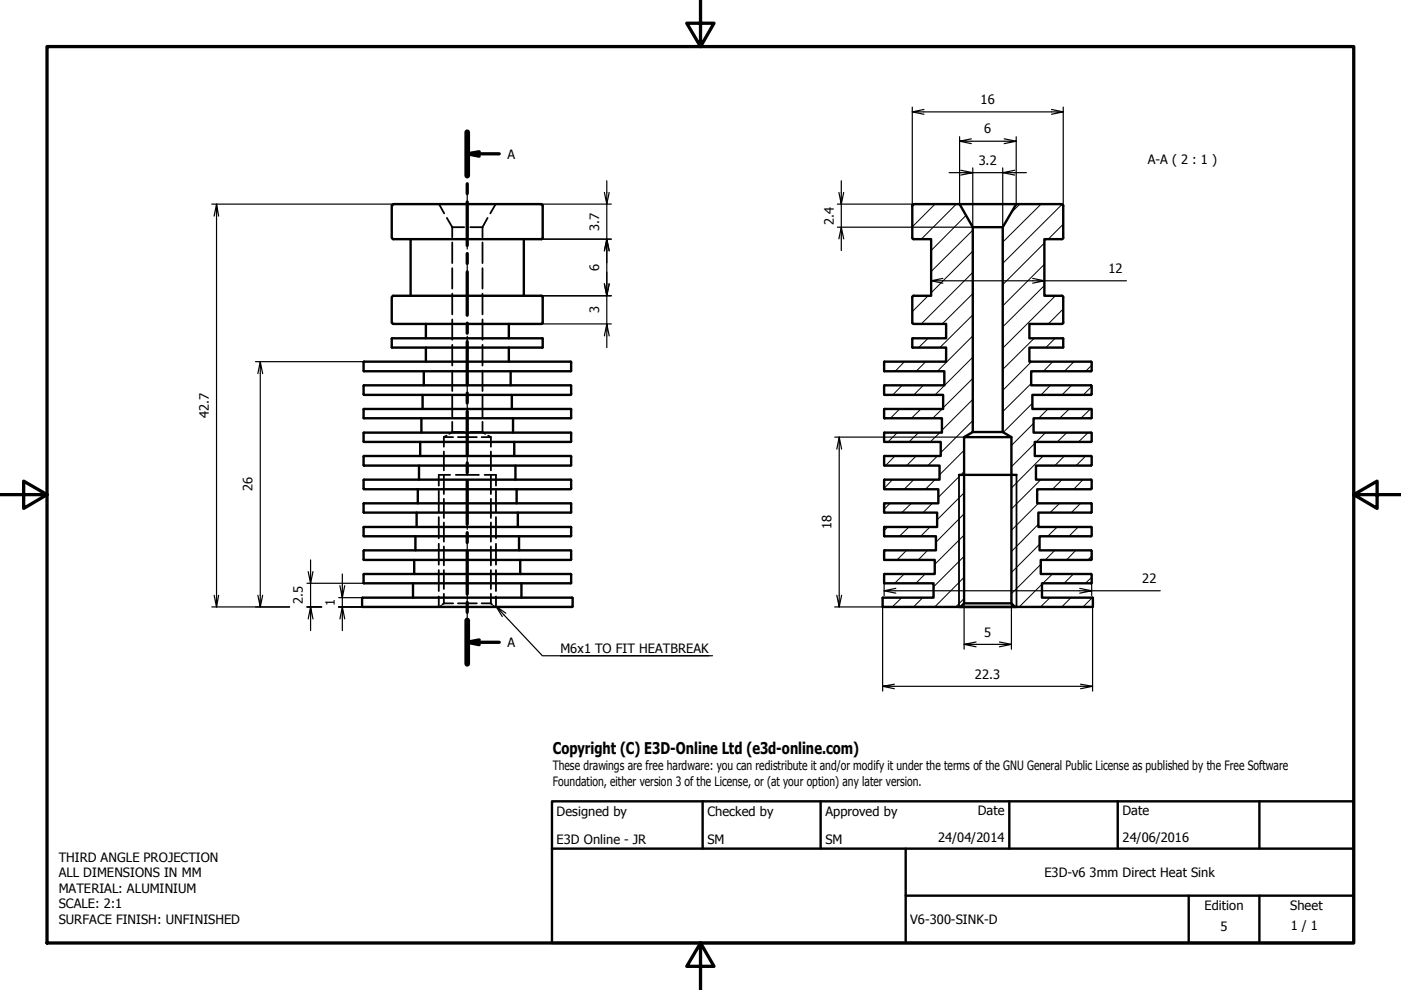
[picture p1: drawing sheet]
<svg xmlns="http://www.w3.org/2000/svg" width="297mm" height="210mm" viewBox="0 0 297 210" stroke-linecap="round" stroke-linejoin="round" font-family="sans-serif">
<!-- layer: Visible (ISO) -->
<g fill="none" stroke="#000" stroke-width=".51">
<path d="M83.1 43.6v6.8M83.1 50.4l.3 .3M83.4 50.7h31.4M83.4 43.3h31.4M83.4 43.3l-.3 .3M87.1 50.7v12M111.1 50.7v12M114.8 43.3l.3 .3M115.1 43.6v6.8l-.3 .3M193.4 43.6l.1 7 .2 .1h3.7v12h-3.7l-.3 .3M193.7 43.3l-.3 .3M193.7 43.3h9.8l2.7 4.9v43.4l-1.8 1.1v35.2l-.8 .8-16.5-.1"/>
<path d="M203.5 43.3h12M206.2 48.2h6.4M225.1 43.3h-9.6l-2.9 4.9v43.4l1.8 1.1v35.2l.8 .8 16.5-.1M225.1 50.7h-3.7v12h3.7M225.1 43.3l.3 .3M225.4 43.6v6.8l-.3 .3M77.1 76.8l.1 1.9h43.8M83.1 71.8l.1 1.9h31.8M83.1 63v5.4M83.1 68.4l.3 .3M83.4 68.7h31.4M83.4 62.7h31.4"/>
<path d="M83.4 62.7l-.3 .3M89.9 78.7v3M90.3 68.7v3M90.3 73.7v3M107.9 68.7v3M107.9 73.7v3M108.3 78.7v3M114.8 62.7l.3 .3M115 71.7l.1 .1M115 71.7l-31.9 .1M115.1 71.8l-.1 1.9M115.1 63v5.4"/>
<path d="M115.1 68.4l-.3 .3M121 76.7l-43.9 .1M121 76.7l.1 .1M121.1 76.8l-.1 1.9M187.5 76.8v1.9h12.7v3l-12.7 .1M193.4 68.4l.3 .3h6.9v3h-7.1M193.4 71.8l.1 1.9M193.4 63v5.4M193.5 71.7l-.1 .1M193.5 73.7h7.1v3l-13.1 .1M225.1 68.7h-6.9v3l7.2 .1M225.1 62.7l.3 .3"/>
<path d="M225.4 71.8v1.8l-.1 .1h-7.1v3l13.2 .1M225.4 63v5.4M225.4 68.4l-.3 .3M231.4 78.6l-12.8 .1v3l12.8 .1M231.5 76.8v1.8M77.1 81.8l.1 1.9M77.1 86.8v1.8M77.1 98.6l43.9 .1M77.1 93.6l43.9 .1M77.1 88.6l43.9 .1M77.2 83.7h43.8M88.8 98.7v3"/>
<path d="M89.1 93.7v3M89.3 88.7v3M89.6 83.7v3M108.5 83.7v3M108.8 88.7v3M109 93.7v3M109.3 98.7v3M121 96.7h-43.8l-.1 1.9M121 91.7h-43.8l-.1 1.9M121 86.7l-43.9 .1M121 81.7l-43.9 .1M121 96.7l.1 1.9"/>
<path d="M121 91.7l.1 1.9M121 86.7l.1 .1M121 81.7l.1 .1M121.1 98.6l-.1 .1M121.1 93.6l-.1 .1M121.1 88.6l-.1 .1M121.1 81.8l-.1 1.9M121.1 86.8v1.8M187.5 81.8v1.9M187.5 86.8v1.8M187.5 88.6l12.2 .1v3h-12.2v1.9M187.5 93.6l12 .1v3h-12v1.9"/>
<path d="M187.5 98.6l11.7 .1v3l-11.7 .1M187.5 83.7h12.5v3l-12.5 .1M204.4 92.7h10M206.2 91.6h6.4M231.3 83.7h-12.4v3l12.5 .1M231.4 98.6l-11.8 .1v3l11.8 .1M231.4 93.6l-12 .1v3l12 .1M231.4 88.6l-12.3 .1v3l12.3 .1M231.4 83.6l-.1 .1M231.5 81.8v1.8M231.5 86.8v1.8M231.5 91.8v1.8"/>
<path d="M231.5 96.8v1.8M77.1 111.8l.1 1.9h43.8M77.1 101.8v1.8M77.1 116.8v1.8M77.1 118.6l43.9 .1M77.1 103.6l.1 .1M77.2 103.7h43.8M87.8 118.7v3M88.1 113.7v3M88.3 108.7v3M88.6 103.7v3M109.5 103.7v3"/>
<path d="M109.8 108.7v3M110 113.7v3M110.3 118.7v3M121 116.7l-43.9 .1M121 111.7l-43.9 .1M121 106.7l-43.9 .1 .1 1.9h43.8M121 101.7l-43.9 .1M121 116.7l.1 .1M121 111.7l.1 .1M121 106.7v2M121 101.7l.1 .1M121.1 118.6l-.1 .1"/>
<path d="M121.1 103.6l-.1 .1M121.1 111.8l-.1 1.9M121.1 101.8v1.8M121.1 116.8v1.8M187.5 111.8v1.9h10.9v3l-10.9 .1M187.5 101.8v1.8M187.5 116.8v1.8M187.5 103.6v.1M187.5 118.6l10.7 .1v3h-10.7v1.9M187.5 103.7h11.4v3h-11.4v2h11.2v3l-11.2 .1M203.3 100.7h12.2M231.3 103.7h-11.4v3l11.5 .1"/>
<path d="M231.4 118.6l-10.7 .1v3l10.7 .1M231.4 113.6l-11 .1v3l11 .1M231.4 108.6l-11.2 .1v3l11.2 .1M231.4 103.6l-.1 .1M231.5 101.8v1.8M231.5 106.8v1.8M231.5 111.8v1.8M231.5 116.8v1.8M76.8 128.6l.1 .1M76.9 126.7l-.1 1.9M76.9 126.7l44.4 .1M77.1 123.6l43.9 .1"/>
<path d="M87.6 123.7v3M110.6 123.7v3M121 121.7h-43.8l-.1 1.9M121 121.7l.1 1.9M121.1 123.6l-.1 .1M121.3 128.6l-44.4 .1M121.4 126.8v1.8M187.5 123.6l10.4 .1v3h-10.7l-.1 1.9M203.3 128.7h12.2M204.4 127.9h10M231.4 123.6l-10.5 .1v3h10.7l.1 1.9M231.5 121.8v1.8"/>
</g>
<!-- layer: Hidden (ISO) -->
<g fill="none" stroke="#000" stroke-width=".38">
<path d="M93.1 43.3l1.1 1.9M94.7 46.2l1.2 2M95.9 48.2h2.5M95.9 48.2v2.1M95.9 51.4v4.4M95.9 56.9v4.3M99.7 48.2h2.6M102.3 48.2v2.1M102.3 51.4v4.4M102.3 56.9v4.3M103.4 46.2l-1.1 2M105.1 43.3l-1.2 1.9"/>
<path d="M95.9 62.3v4.3M95.9 67.7v4.3M95.9 73.1v4.4M95.9 78.6v4.3M102.3 62.3v4.3M102.3 67.7v4.3M102.3 73.1v4.4M102.3 78.6v4.3M94.1 92.7h2M94.1 92.7v2M94.1 95.7v4M94.7 92.4l-.6 .3"/>
<path d="M95.9 91.6h2.5M95.9 84v4.4M95.9 89.4v2.2M95.9 91.6l-.7 .4M97.1 92.7h4M99.7 91.6h2.6M102.1 92.7h2M102.3 84v4.4M102.3 89.4v2.2M102.3 91.6l.6 .4M103.5 92.4l.6 .3M104.1 92.7v2"/>
<path d="M104.1 95.7v4M93 104v4.6M93 109.6v4.5M93 115.3v4.4M94.1 100.7v4M94.1 105.8v4M94.1 110.8v4M94.1 115.9v4M95.4 100.7h-2.4v2.3M96.6 100.7h4.9M102.7 100.7h2.5v2.3M104.1 100.7v4"/>
<path d="M104.1 105.8v4M104.1 110.8v4M104.1 115.9v4M105.2 104v4.6M105.2 109.6v4.5M105.2 115.3v4.4M93 120.9v4.4M93 126.5v2.2M93.5 128.4l-.2 .3M94.1 127.9h2M94.1 127.9l-.3 .3M94.1 120.9v4"/>
<path d="M94.1 125.9v2M97.1 127.9h4M102.1 127.9h2l.2 .3M104.1 120.9v4M104.1 125.9v2M104.6 128.4l.3 .3M105.2 120.9v4.4M105.2 126.5v2.2"/>
</g>
<!-- layer: Visible Narrow (ISO) -->
<path d="M203.3 100.7v28M215.5 100.7v28" fill="none" stroke="#000" stroke-width=".38"/>
<!-- layer: Section Line (ISO) -->
<g fill="none" stroke="#000" stroke-width=".7">
<path d="M99.1 28v9.2M99.1 39v2.1M99.1 32.6l2.5 .5M101.6 32.2l-2.5 .4h6.8M99.1 42.8v9.2M99.1 53.8v2.1M99.1 57.6v9.2M99.1 68.6v2M99.1 72.4v9.2M99.1 83.3v2.1M99.1 87.2v9.2M99.1 98.1v2.1"/>
<path d="M99.1 102v9.2M99.1 112.9v2.1M99.1 116.8v9.2M99.1 127.7v2.1M99.1 131.5v9.3M99.1 136.2l2.5 .5M101.6 135.7l-2.5 .5h6.8"/>
</g>
<path d="M99.1 28v9.2M99.1 131.5v9.3" fill="none" stroke="#000" stroke-width="1.2"/>
<!-- layer: Border (ISO) -->
<path d="M148.5 -.1v10l-2.9-5h5.8l-2.9 5M10 9.9h277v190h-277zM0 104.9h10l-5-2.9v5.8l5-2.9M287 104.9l5 2.9v-5.8l-5 2.9h10M148.5 199.9l2.9 5h-5.8l2.9-5v10" fill="none" stroke="#000" stroke-width=".7"/>
<!-- layer: Hatch (ISO) -->
<g fill="none" stroke="#000" stroke-width=".21">
<path d="M193.7 43.3l-.3 .4M198.2 43.3l-4.8 4.8M202.8 43.3l-7.5 7.4M204.8 45.7l-7.4 7.4M206.2 57.8l-10.9 10.9M206.2 53.2l-8.8 8.9M206.2 48.8l-8.8 8.8M216.2 43.3l-1.8 1.8M220.7 43.3l-8.1 8M221.4 56l-8.8 8.9M221.4 51.5l-8.8 8.9M225.2 43.3l-12.6 12.6"/>
<path d="M225.4 47.5l-3.2 3.2M191.8 76.7l-2 2M196.3 76.7l-2.1 2M196.8 71.7l-2 2M196.8 62.7l-3.4 3.4M206.2 75.7l-8 8M206.2 71.2l-7.4 7.5M206.2 66.8l-6.9 6.9M206.2 62.3l-6.4 6.4M218.7 76.7l-6.1 6.1M219.3 71.7l-6.7 6.6M221.4 60.6l-8.8 8.7"/>
<path d="M223.2 76.7l-2 2M223.7 71.7l-2 2M223.8 62.7l-11.2 11.1M225.4 65.5l-3.2 3.2M227.7 76.7l-2 2M231.5 77.4l-1.3 1.3M189.7 96.7l-1.9 2M190.2 91.7l-1.9 2M190.8 86.7l-2 2M191.3 81.7l-2 2M194.2 96.7l-2 2M194.8 91.7l-2.1 2"/>
<path d="M195.3 86.7l-2.1 2M195.8 81.7l-2.1 2M198.8 96.7l-2.1 2M199.3 91.7l-2.1 2M199.8 86.7l-2.1 2M204.4 100l-5.5 5.4M204.4 95.5l-5.2 5.2M206.2 89.2l-6.7 6.8M206.2 84.7l-6.5 6.5M206.2 80.2l-6.2 6.3M218.6 81.3l-6 6M218.9 85.5l-6.2 6.2"/>
<path d="M219.1 89.8l-4.7 4.7M219.4 94l-5 5M221.2 96.7l-6.8 6.8M221.7 91.7l-2 2M222.2 86.7l-2 2M222.7 81.7l-2 2M225.7 96.7l-2.1 2M226.2 91.7l-2 2M226.7 86.7l-2 2M227.2 81.7l-2 2M230.2 96.7l-2 2M230.7 91.7l-2 2"/>
<path d="M231.2 86.7l-2 2M231.5 82l-1.8 1.7M187.7 116.7l-.2 .3M188.2 111.7l-.7 .8M188.7 106.7l-1.2 1.3M189.2 101.7l-1.7 1.8M192.2 116.7l-2 2M192.7 111.7l-2 2M193.2 106.7l-2 2M193.7 101.7l-2 2M196.7 116.7l-2 2M197.2 111.7l-2 2"/>
<path d="M197.7 106.7l-2 2M198.2 101.7l-2 2M204.4 118l-6.5 6.4M204.4 113.4l-6.2 6.3M204.4 108.9l-6 6.1M204.4 104.5l-5.7 5.7M220.2 111.2l-5.8 5.7M220.2 106.7l-5.8 5.7M220.4 115.4l-6 6M220.7 101.7l-6.3 6.2M220.7 119.7l-6.3 6.2M223.6 116.7l-2 2"/>
<path d="M224.2 111.7l-2.1 2M224.7 106.7l-2.1 2M225.2 101.7l-2.1 2M228.1 116.7l-2 2M228.6 111.7l-2 2M229.1 106.7l-2 2M229.6 101.7l-2 2M231.5 117.9l-.9 .8M231.5 113.4l-.4 .3M191.2 126.7l-2 2M191.7 121.7l-2 2M195.6 126.7l-1.9 2"/>
<path d="M196.2 121.7l-2 2M204.4 126.9l-1.8 1.8M204.4 122.4l-6.2 6.3M220.9 123.9l-4.8 4.8M222.6 126.7l-2 2M223.1 121.7l-2 2M227.1 126.7l-2 2M227.6 121.7l-2 2M231.5 122.4l-1.4 1.3M231.6 126.7l-2 2"/>
</g>
<!-- layer: Title (ISO) -->
<path d="M117 169.9h170v30h-170zM117 179.9h170M149 169.9v10M174 169.9v10M192 179.9v20M214 169.9v10M237 169.9v10M267 169.9v10M192 189.9h95M252 189.9v10M267 189.9v10" fill="none" stroke="#000" stroke-width=".51"/>
<!-- layer: Symbol (ISO) -->
<path d="M105.2 128.6l1.3 2.1M107.3 130l-2.1-1.4 9.8 10.4h36.1M118.8 139h31.5" fill="none" stroke="#000" stroke-width=".25"/>
<!-- layer: Centerline (ISO) -->
<g fill="none" stroke="#000" stroke-width=".25">
<path d="M99.1 40.8v9M99.1 51.3v1.5M99.1 54.3v4M99.1 59.8v1.4M99.1 62.8v4M99.1 68.3v1.5M99.1 71.3v4M99.1 76.7v1.6M99.1 79.8v3.9M99.1 85.3v1.5M99.1 88.2v4M99.1 93.8v1.4"/>
<path d="M99.1 96.7v4M99.1 102.2v1.5M99.1 105.3v3.9M99.1 110.7v1.5M99.1 113.7v4M99.1 119.2v1.5M99.1 122.2v9"/>
</g>
<!-- layer: Dimension (ISO) -->
<g fill="none" stroke="#000" stroke-width=".25">
<path d="M128.7 38.3v5l-.6-2.5M178.4 38.3v5l-.5-2.5M193.4 23.7l2.5 .5M193.4 22.7v20.9M195.9 23.2l-2.5 .5h32l-2.5 .5M201.2 36.6h5l-2.5 .5M203.5 29v14.3h-26M203.5 29.9l2.4 .6M203.7 36.1l2.5 .5h6.4l2.5 .5M205.9 29.4l-2.4 .5h12l-2.6 .6M206.2 35.6v12.6h-28.7M212.6 35.6v12.6"/>
<path d="M212.9 29.4l2.6 .5M215.1 36.1l-2.5 .5h5M215.5 29v14.3M222.9 23.2l2.5 .5M225.4 22.7v20.9M44.9 43.3h38.5M45.9 43.3l-.5 2.5M46.4 45.8l-.5-2.5v85.4l-.5-2.5M114.8 43.3h14.8M114.8 50.7h14.8M129.2 53.2l-.5-2.5v12l-.6-2.5M129.2 40.8l-.5 2.5v7.4l-.6 2.5"/>
<path d="M178.9 50.6l-.5-2.4v4.9M178.9 40.8l-.5 2.5v4.9l-.5 2.4M197.4 59.5l2.5 .5M199.9 59l-2.5 .5h24l-2.5 .5M218.9 59l2.5 .5h17.4M54.2 76.7h23M55.2 76.7l-.5 2.5M55.7 79.2l-.5-2.5v52l-.5-2.5M114.8 68.7h14.8M114.8 62.7h14.8M129.2 71.2l-.5-2.5v5M129.2 60.2l-.5 2.5v6l-.6 2.5"/>
<path d="M177 92.7h27.4M177.9 92.7l-.5 2.5M178.4 95.2l-.5-2.5v36l-.5-2.5M65.8 118.7v5l-.5-2.5M44.9 128.7h16.5M46.4 126.2l-.5 2.5M55.7 126.2l-.5 2.5M65.1 128.7h3.1M65.1 123.7h12.1M66.4 131.2l-.6-2.5v5M66.4 121.2l-.6 2.5v5l-.5 2.5M71.8 126.7h5.1"/>
<path d="M71.8 128.7h5.1M72.6 121.7v5l-.5-2.5M73.1 131.2l-.5-2.5v5M73.1 124.2l-.5 2.5v2l-.5 2.5M177 128.7h10.2M178.4 126.2l-.5 2.5M187.1 128.6v17.9M187.5 125.3l2.4 .5M187.5 123.6v2.7M189.9 124.7l-2.4 .6h44l-2.6 .5M204.4 136.6l2.5 .5M204.4 127.9v9.7"/>
<path d="M206.9 136.1l-2.5 .5h10l-2.5 .5M211.9 136.1l2.5 .5M214.4 127.9v9.7M228.9 124.7l2.6 .6h14.5M231.5 123.6v2.7M231.6 128.7v17.8M187.1 145.5l2.5 .5M189.6 145.1l-2.5 .4h44.5l-2.5 .5M229.1 145.1l2.5 .4"/>
</g>
<text font-size="3.4" x="117.2" y="159.8">Copyright (C) E3D-Online Ltd (e3d-online.com)</text>
<g font-size="2.7">
<text x="207.9" y="22.1">16</text>
<text x="208.7" y="28.3">6</text>
<text x="107.6" y="33.6">A</text>
<text x="207.5" y="35">3.2</text>
<text x="243.3" y="34.7">A-A ( 2 : 1 )</text>
<text x="176.8" y="47.7" transform="rotate(-90 176.8 47.7)">2.4</text>
<text x="127" y="48.9" transform="rotate(-90 127 48.9)">3.7</text>
<text x="127" y="57.4" transform="rotate(-90 127 57.4)">6</text>
<text x="235" y="57.9">12</text>
<text x="127" y="66.5" transform="rotate(-90 127 66.5)">3</text>
<text x="44.3" y="88.7" transform="rotate(-90 44.3 88.7)">42.7</text>
<text x="53.5" y="104.2" transform="rotate(-90 53.5 104.2)">26</text>
<text x="176.3" y="112.2" transform="rotate(-90 176.3 112.2)">18</text>
<text x="242.2" y="123.7">22</text>
<text x="64.2" y="128.1" transform="rotate(-90 64.2 128.1)">2.5</text>
<text x="71" y="128.4" transform="rotate(-90 71 128.4)">1</text>
<text x="107.6" y="137.2">A</text>
<text x="208.7" y="135">5</text>
<text x="118.8" y="138.5">M6x1 TO FIT HEATBREAK</text>
<text x="206.7" y="143.9">22.3</text>
<text x="117.2" y="163.3">These drawings are free hardware: you can redistribute it and/or modify it under the terms of the GNU General Public License as published by the Free Software</text>
<text x="117.2" y="166.6">Foundation, either version 3 of the License, or (at your option) any later version.</text>
<text x="118" y="173">Designed by</text>
<text x="150" y="173">Checked by</text>
<text x="175" y="173">Approved by</text>
<text x="207.3" y="172.9">Date</text>
<text x="238" y="172.9">Date</text>
<text x="118" y="178.9">E3D Online - JR</text>
<text x="150" y="178.9">SM</text>
<text x="175" y="178.9">SM</text>
<text x="198.9" y="178.5">24/04/2014</text>
<text x="238" y="178.5">24/06/2016</text>
<text x="12.4" y="182.7">THIRD ANGLE PROJECTION</text>
<text x="221.4" y="185.9">E3D-v6</text>
<text x="231" y="185.9">3mm Direct Heat Sink</text>
<text x="12.4" y="186">ALL DIMENSIONS IN MM</text>
<text x="12.4" y="189.3">MATERIAL: ALUMINIUM</text>
<text x="12.4" y="192.6">SCALE: 2:1</text>
<text x="12.4" y="195.9">SURFACE FINISH: UNFINISHED</text>
<text x="193" y="195.9">V6-300-SINK-D</text>
<text x="255.4" y="193">Edition</text>
<text x="258.8" y="197.4">5</text>
<text x="273.6" y="193">Sheet</text>
<text x="273.7" y="197.2">1 / 1</text>
</g>
</svg>
